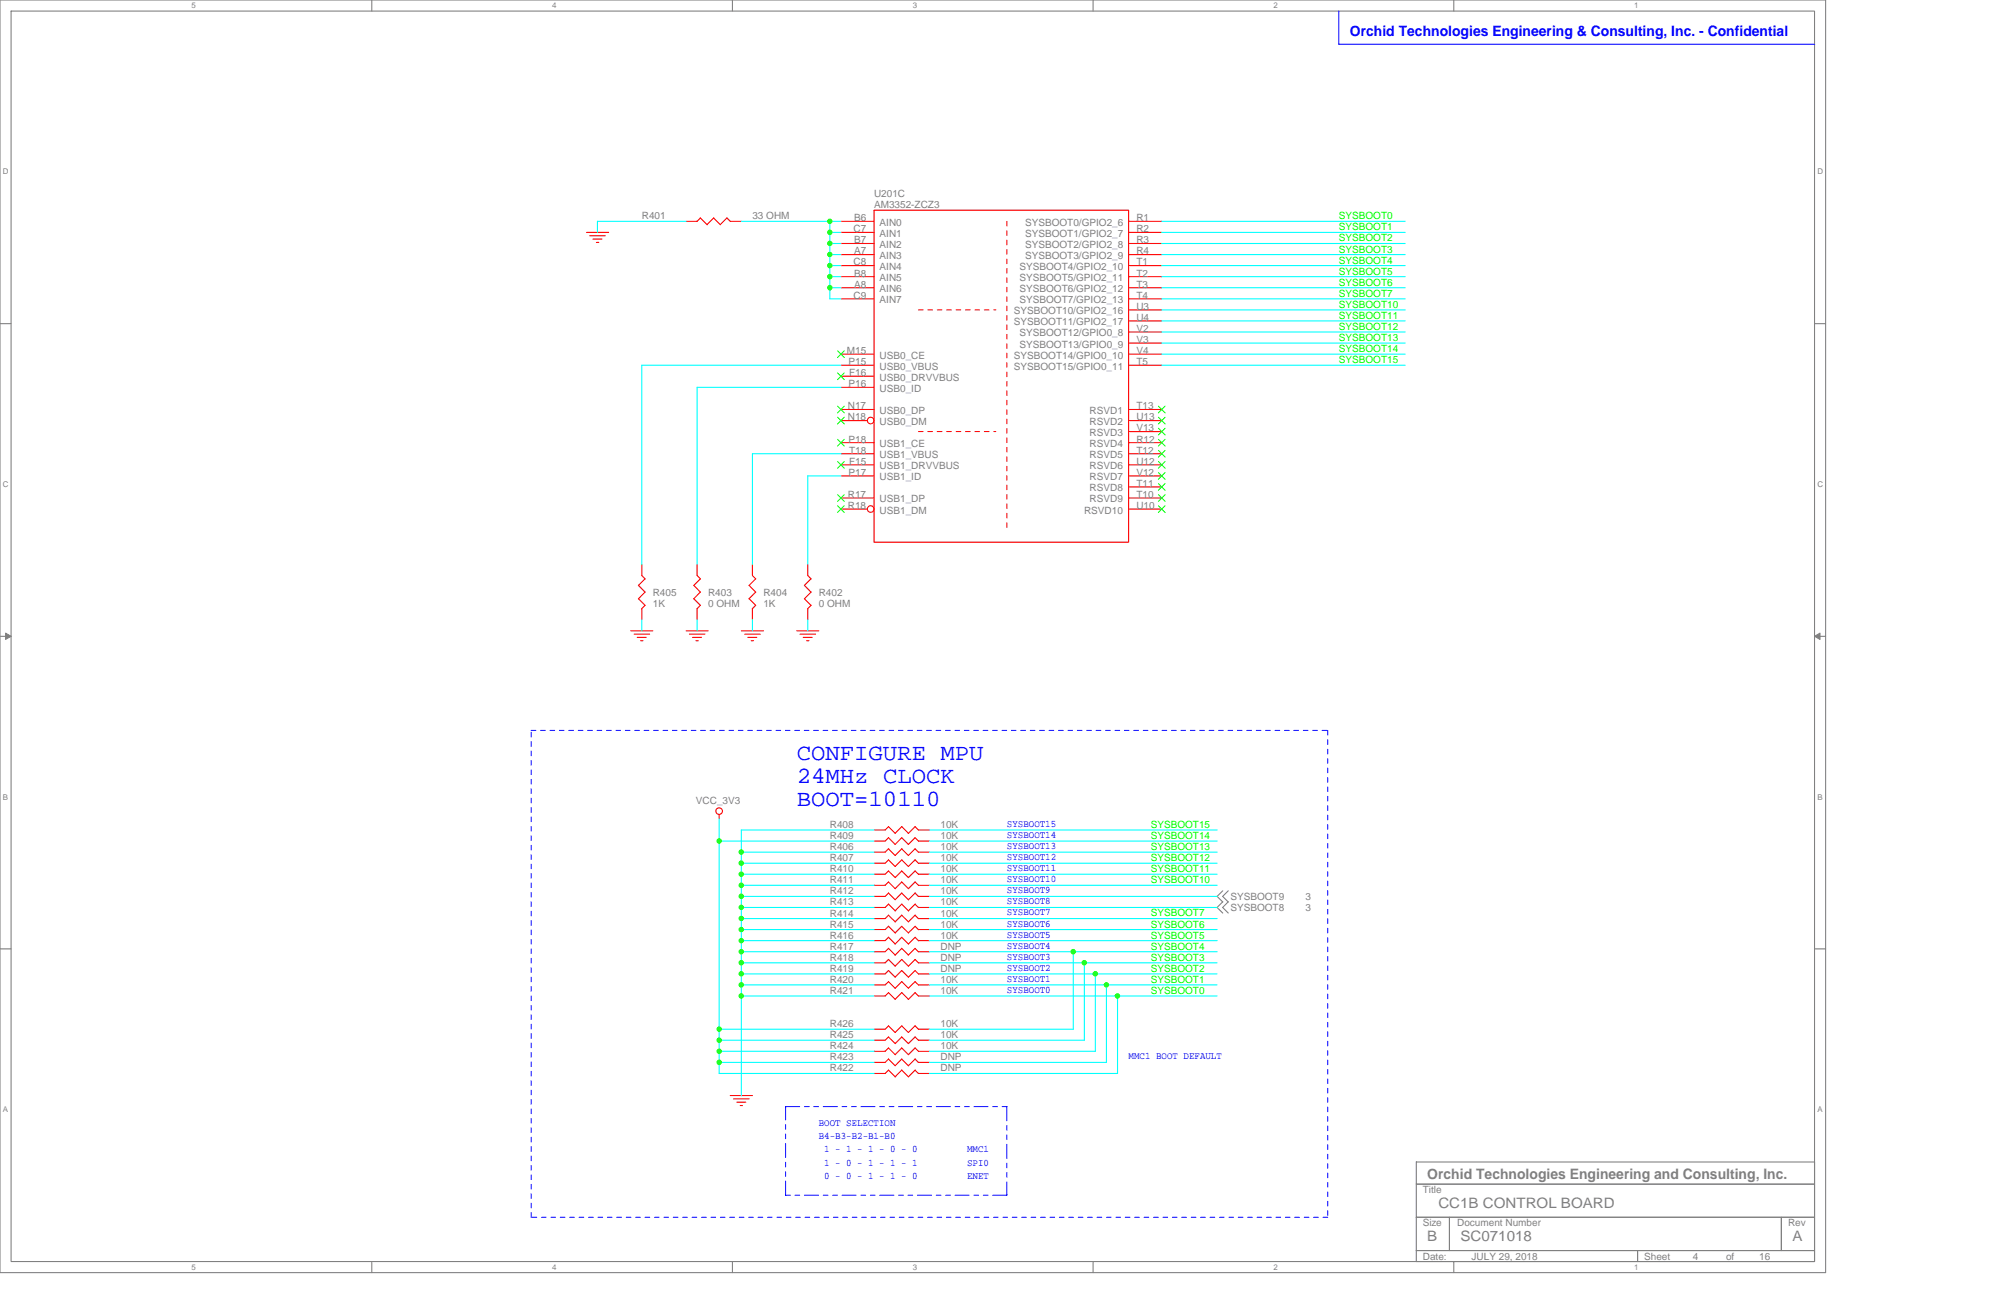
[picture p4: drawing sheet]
<svg xmlns="http://www.w3.org/2000/svg" width="432mm" height="279mm" viewBox="0 0 432 279" stroke-linecap="round" stroke-linejoin="round" font-family="sans-serif">
<path d="M0 0h394v274.6h-394zM2.4 2.4h389.2v269.8h-389.2z" fill="none" stroke="#808080" stroke-width=".23"/>
<g fill="#fff">
<path d="M41.3 .3h.9v1.8h-.9z"/>
<path d="M41.3 272.4h.9v1.9h-.9z"/>
</g>
<path d="M80.2 0v2.4M80.2 272.2v2.4" fill="none" stroke="#808080" stroke-width=".23"/>
<g fill="#fff">
<path d="M119.1 .3h1v1.8h-1z"/>
<path d="M119.1 272.4h1v1.9h-1z"/>
</g>
<path d="M158.1 0v2.4M158.1 272.2v2.4" fill="none" stroke="#808080" stroke-width=".23"/>
<g fill="#fff">
<path d="M197 .3h.9v1.8h-.9z"/>
<path d="M197 272.4h.9v1.9h-.9z"/>
</g>
<path d="M235.9 0v2.4M235.9 272.2v2.4" fill="none" stroke="#808080" stroke-width=".23"/>
<g fill="#fff">
<path d="M274.8 .3h.9v1.8h-.9z"/>
<path d="M274.8 272.4h.9v1.9h-.9z"/>
</g>
<path d="M313.7 0v2.4M313.7 272.2v2.4" fill="none" stroke="#808080" stroke-width=".23"/>
<g fill="#fff">
<path d="M352.6 .3h.9v1.8h-.9z"/>
<path d="M352.6 272.4h.9v1.9h-.9z"/>
<path d="M.6 36.1h1.2v1.9h-1.2z"/>
<path d="M392.2 36.1h1.2v1.9h-1.2z"/>
<path d="M.6 103.5h1.2v1.9h-1.2z"/>
<path d="M392.2 103.5h1.2v1.9h-1.2z"/>
</g>
<path d="M0 69.8h2.4M391.6 69.8h2.4" fill="none" stroke="#808080" stroke-width=".23"/>
<g fill="#fff">
<path d="M.6 171h1.1v1.9h-1.1z"/>
<path d="M392.2 171h1.1v1.9h-1.1z"/>
</g>
<path d="M0 137.3h2.4M391.6 137.3h2.4" fill="none" stroke="#808080" stroke-width=".23"/>
<g fill="#808080" stroke="#808080" stroke-width=".22">
<path d="M1.2 136.6l1.2 .7-1.2 .7z"/>
<path d="M391.6 137.3l1.1-.7v1.4z"/>
</g>
<g fill="#fff">
<path d="M.6 238.4h1.1v1.9h-1.1z"/>
<path d="M392.2 238.4h1.1v1.9h-1.1z"/>
</g>
<path d="M263.9 192.2l-1.3 1.2 1.3 1.2-1.3 1.2 1.3 1.2M265 192.2l-1.2 1.2 1.2 1.2-1.2 1.2 1.2 1.2M0 204.7h2.4M391.6 204.7h2.4M305.6 250.7h86v4.8h-86zM305.6 255.5h86v7.1h-86zM305.6 262.6h7.2v7.2h-7.2zM305.6 269.8h47.8v2.4h-47.8zM312.8 262.6h71.6v7.2h-71.6zM353.4 269.8h38.2v2.4h-38.2zM384.4 262.6h7.2v7.2h-7.2z" fill="none" stroke="#808080" stroke-width=".23"/>
<path d="M288.9 2.4v7.2l102.7-.1" fill="none" stroke="#00f" stroke-width=".23"/>
<path d="M114.6 157.6h171.9M286.5 157.6v105M114.6 262.6v-105M286.5 262.6h-171.9" fill="none" stroke="#00f" stroke-width=".22" stroke-dasharray="1 1 1 1 1 1 1 1"/>
<path d="M169.5 238.8h47.8M217.3 238.8v19.1M169.5 257.9v-19.1M217.3 257.9h-47.8" fill="none" stroke="#00f" stroke-width=".22" stroke-dasharray="3 1 1 1 1 1"/>
<g fill="none" stroke="#f00" stroke-width=".23">
<path d="M126.6 50.1h4.7M127.3 50.9h3.3M128 51.6h1.9M128.7 52.3h.5M151.1 47l1.5 1.5M151.2 47l-.8 .8h-2.4M154 47l1.4 1.5M154 47l-1.4 1.5M156.9 47l.7 .8M156.9 47l-1.5 1.5M157.6 47.8h2.4M181.5 50.1h7.1"/>
<path d="M181.5 47.8h7.1M181.5 52.5h7.1M181.5 54.9h7.1M181.5 57.3h7.1M181.5 59.7h7.1M188.6 45.4h54.9v71.6h-54.9zM243.5 50.1h7.2M243.5 47.8h7.2M243.5 52.5h7.2M243.5 54.9h7.2M243.5 57.3h7.2M243.5 59.7h7.2"/>
<path d="M181.5 62.1h7.1M181.5 64.5h7.1M181.5 76.4h7.1M181.5 78.8h7.1M243.5 62.1h7.2M243.5 64.5h7.2M243.5 76.4h7.2M243.5 78.8h7.2M243.5 66.9h7.2M243.5 69.2h7.2M243.5 71.6h7.2M243.5 74h7.2"/>
<path d="M181.5 90.7h5.7M181.5 81.2h7.1M181.5 83.6h7.1M181.5 88.3h7.1M181.5 95.5h7.1M181.5 97.9h7.1M243.5 90.7h7.2M243.5 88.3h7.2M243.5 95.5h7.2M243.5 97.9h7.2M243.5 93.1h7.2M181.5 100.3h7.1"/>
<path d="M181.5 102.7h7.1M181.5 107.4h7.1M181.5 109.8h5.7M243.5 100.3h7.2M243.5 102.7h7.2M243.5 107.4h7.2M243.5 109.8h7.2M243.5 105.1h7.2M136.1 136.1h4.8M136.8 136.8h3.4M137.5 137.5h1.9M137.8 126.3l1.4 1.5"/>
<path d="M137.8 129.2l1.4 1.4M138.2 138.2h.5M138.5 121.8v2.4l.7 .7M138.5 131.3v2.4M139.2 124.9l-1.4 1.4M139.2 127.7l-1.4 1.5M139.2 130.6l-.7 .7M148 136.1h4.8M148.8 136.8h3.3M149.4 137.5h2M149.7 126.3l1.5 1.5M150.2 138.2h.5"/>
<path d="M150.4 121.8v2.4l.8 .7M150.4 131.3v2.4M151.1 124.9l-1.4 1.4M151.1 127.7l-1.4 1.5 1.5 1.4M151.1 130.6l-.7 .7M160 136.1h4.8M160.7 136.8h3.4M161.4 137.5h1.9M161.6 126.3l1.5 1.5-1.5 1.4 1.5 1.4-.8 .7M162.1 138.2h.5M162.4 121.8v2.4l.7 .7-1.5 1.4M162.4 131.3v2.4"/>
<path d="M171.9 136.1h4.8M172.6 136.8h3.4M173.3 137.5h2M173.6 126.3l1.4 1.5-1.4 1.4M173.6 129.2l1.4 1.4-.7 .7M174.1 138.2h.5M174.3 121.8v2.4l.7 .7-1.4 1.4M174.3 131.3v2.4M155.2 175.7v1M197.5 178.4l.7 .7M197.5 178.3l-1.5 1.5-1.4-1.5-1.4 1.5-1.5-1.5-.7 .8h-2.4M198.2 179.1h2.4"/>
<path d="M188.6 186.2h2.4l.7-.7 1.5 1.5M191.7 192.7l1.5 1.4M191.7 183.1l1.5 1.5M191.7 192.7l-.7 .7h-2.4M191.7 183.1l-.7 .8h-2.4M191.7 199.8l-.7 .8h-2.4M193.2 186.9l1.4-1.4 1.4 1.5M194.6 192.7l1.4 1.4M194.6 183.1l1.4 1.5M194.6 192.7l-1.4 1.4M194.6 183.1l-1.4 1.5M194.6 199.8l-1.4 1.5-1.5-1.4"/>
<path d="M197.5 192.7l.7 .7h2.4M197.5 195.1l.7 .7M197.5 197.5l.7 .7h2.4M197.5 183.1l.7 .8h2.4M197.5 199.9l.7 .7h2.4M197.5 185.5l.7 .8M197.5 180.7l.7 .8h2.4M197.5 187.9l.7 .7M197.5 190.3l.7 .7h2.4M197.5 192.7l-1.5 1.4M197.5 195.1l-1.5 1.4-1.4-1.4-1.4 1.4-1.5-1.4-.7 .7h-2.4M197.5 197.4l-1.5 1.5-1.4-1.5-1.4 1.5-1.5-1.5-.7 .8h-2.4"/>
<path d="M197.5 183.1l-1.5 1.5M197.5 199.8l-1.5 1.5-1.4-1.4M197.5 185.5l-1.5 1.4M197.5 180.7l-1.5 1.5-1.4-1.5-1.4 1.5-1.5-1.5-.7 .8h-2.4M197.5 187.9l-1.5 1.5-1.4-1.5-1.4 1.5-1.5-1.5-.7 .7h-2.4M197.5 190.3l-1.5 1.4-1.4-1.4-1.4 1.4-1.5-1.4-.7 .7h-2.4M198.2 195.8h2.4M198.2 186.2h2.4M198.2 188.6h2.4M191.7 202.2l1.5 1.5M191.7 211.8l1.5 1.4M191.7 202.2l-.7 .7h-2.4"/>
<path d="M191.7 204.6l-.7 .7h-2.4M191.7 209.4l-.7 .7h-2.4M191.7 211.8l-.7 .7h-2.4M191.7 214.1l-.7 .8h-2.4M194.6 202.2l1.4 1.5M194.6 211.8l1.4 1.4M194.6 202.2l-1.4 1.5M194.6 204.6l-1.4 1.5-1.5-1.5M194.6 209.4l-1.4 1.4-1.5-1.4M194.6 211.8l-1.4 1.4M194.6 214.1l-1.4 1.5-1.5-1.4M197.5 202.2l.7 .8 2.4-.1"/>
<path d="M197.5 204.6l.7 .8M197.5 207l.7 .8 2.4-.1M197.5 209.4l.7 .7h2.4M197.5 211.8l.7 .7h2.4M197.5 214.2l.7 .7M197.5 202.2l-1.5 1.5M197.5 204.6l-1.5 1.5-1.4-1.5M197.5 207l-1.5 1.5-1.4-1.5-1.4 1.5-1.5-1.5-.7 .7h-2.4M197.5 209.4l-1.5 1.4-1.4-1.4M197.5 211.8l-1.5 1.4M197.5 214.1l-1.5 1.5-1.4-1.4M198.2 205.3h2.4"/>
<path d="M198.2 214.9h2.4M157.6 236.4h4.8M158.3 237.1h3.4M159 237.8h1.9M159.7 238.5h.5M188.6 229.2h2.4l.7-.7 1.5 1.5M188.6 224.4h2.4l.7-.7 1.5 1.5M191.7 230.9l1.5 1.4M191.7 221.3l1.5 1.5M191.7 230.9l-.7 .7h-2.4M191.7 221.3l-.7 .8h-2.4M193.2 229.9l1.4-1.4 1.4 1.5"/>
<path d="M193.2 225.1l1.4-1.4 1.4 1.5M194.6 230.9l1.4 1.4M194.6 221.3l1.4 1.5M194.6 230.9l-1.4 1.4M194.6 221.3l-1.4 1.5M197.5 230.9l.7 .7M197.5 228.5l.7 .7h2.4M197.5 226.1l.7 .7M197.5 223.7l.7 .8M197.5 221.3l.7 .8M197.5 230.9l-1.5 1.4M197.5 228.5l-1.5 1.4"/>
<path d="M197.5 226.1l-1.5 1.5-1.4-1.5-1.4 1.5-1.5-1.5-.7 .7h-2.4M197.5 223.7l-1.5 1.4M197.5 221.3l-1.5 1.5M198.2 231.6h2.4M198.2 226.8h2.4M198.2 224.4h2.4M198.2 222.1h2.4"/>
<circle cx="187.9" cy="90.7" r=".71"/>
<circle cx="187.9" cy="109.8" r=".71"/>
<circle cx="155.2" cy="175" r=".71"/>
</g>
<path d="M217.3 47.8v66.8M198.2 66.9h16.7M198.2 93.1h16.7" fill="none" stroke="#f00" stroke-width=".22" stroke-dasharray="1 1 1 1 1 1 1 1"/>
<g fill="none" stroke="#0f0" stroke-width=".22">
<path d="M180.7 75.7l1.5 1.5M182.2 75.7l-1.5 1.5M180.7 90l1.5 1.5M180.7 80.5l1.5 1.4M180.7 87.6l1.5 1.5M180.7 94.8l1.5 1.4M180.7 99.6l1.5 1.4M182.2 90l-1.5 1.5M182.2 80.5l-1.5 1.4M182.2 87.6l-1.5 1.5M182.2 94.8l-1.5 1.4M182.2 99.6l-1.5 1.4"/>
<path d="M250 90l1.4 1.5M250 92.4l1.4 1.5M250 94.8l1.4 1.4M250 97.2l1.4 1.4M250 99.6l1.4 1.4M250 87.6l1.4 1.5M251.4 90l-1.4 1.5M251.4 92.4l-1.4 1.5M251.4 94.8l-1.4 1.4M251.4 97.2l-1.4 1.4M251.4 99.6l-1.4 1.4M251.4 87.6l-1.4 1.5"/>
<path d="M180.7 106.7l1.5 1.5M180.7 109.1l1.5 1.5M182.2 106.7l-1.5 1.5M182.2 109.1l-1.5 1.5M250 104.3l1.4 1.5M250 106.7l1.4 1.5M250 109.1l1.4 1.5M250 102l1.4 1.4M251.4 104.3l-1.4 1.5M251.4 106.7l-1.4 1.5M251.4 109.1l-1.4 1.5M251.4 102l-1.4 1.4"/>
</g>
<g fill="none" stroke="#0ff" stroke-width=".23">
<path d="M148.1 47.8h-19.2v2.3M160 47.8h21.5M179 59.7h2.5M179 50.1h2.5M179 52.5h2.5M179 54.9h2.5M179 57.3h2.5M179.1 47.7v16.8h2.4M250.7 47.8h52.5M250.7 59.7h52.5M250.7 50.1h52.5M250.7 52.5h52.5"/>
<path d="M250.7 54.9h52.5M250.7 57.3h52.5M179 62.1h2.5M181.5 78.8h-43v43M250.7 64.5h52.5M250.7 62.1h52.5M250.7 78.8h52.5M250.7 66.9h52.5M250.7 69.2h52.5M250.7 71.6h52.5M250.7 74h52.5M250.7 76.4h52.5"/>
<path d="M162.4 97.9v23.9M162.4 97.9h19.1M181.5 83.6l-31.1-.1v38.3M181.5 102.7h-7.2v19.1M138.5 133.7v2.4M150.4 133.7v2.4M162.4 133.7v2.4M174.3 133.7v2.4M155.2 176.7v54.9M188.6 179.1h-28.6v57.3M200.6 179.1h62.1M155.2 181.5h33.4"/>
<path d="M160 183.9h28.6M160 186.2h28.6M160 188.6h28.6M160 191h28.6M160 193.4h28.6M160 195.8h28.6M160 198.2h28.6M200.6 183.9h62.1M200.6 186.2h62.1M200.6 181.5h62.1M200.6 188.6h62.1M200.6 191h62.1"/>
<path d="M200.6 193.4h62.1M200.6 195.8h62.1M200.6 198.2h62.1M160 202.9h28.6M160 200.6h28.6M160 205.3h28.6M160 207.7h28.6M160 210.1h28.6M160 212.5h28.6M160 214.9h28.6M200.5 207.7h62.1M200.5 212.5h62.1"/>
<path d="M200.5 210.1h62.1M200.5 214.9h62.1M200.6 202.9h62.1M200.6 200.6h62.1M200.6 205.3h62.1M231.6 205.3v16.8M234 207.7v16.7M236.4 210.1v16.7M238.8 212.5v16.7h-38.2M241.2 214.9v16.7h-40.6M155.2 231.6h33.4M155.2 222.1h33.4"/>
<path d="M155.2 224.4h33.4M155.2 226.8h33.4M155.2 229.2h33.4M200.6 222.1h31M200.6 224.4h33.4M200.6 226.8h35.8"/>
</g>
<g fill="#0f0" stroke="#0f0" stroke-width=".23">
<circle cx="179.1" cy="59.7" r=".47"/>
<circle cx="179.1" cy="57.3" r=".47"/>
<circle cx="179.1" cy="47.7" r=".47"/>
<circle cx="179.1" cy="50.1" r=".47"/>
<circle cx="179.1" cy="52.5" r=".47"/>
<circle cx="179.1" cy="54.9" r=".47"/>
<circle cx="179.1" cy="62.1" r=".47"/>
<circle cx="160" cy="186.2" r=".47"/>
<circle cx="155.2" cy="181.4" r=".47"/>
<circle cx="160" cy="183.8" r=".47"/>
<circle cx="160" cy="188.6" r=".47"/>
<circle cx="160" cy="191" r=".47"/>
<circle cx="159.9" cy="193.4" r=".47"/>
<circle cx="160" cy="195.8" r=".47"/>
<circle cx="160" cy="198.2" r=".47"/>
<circle cx="160" cy="200.6" r=".47"/>
<circle cx="160" cy="202.9" r=".47"/>
<circle cx="236.4" cy="210.1" r=".47"/>
<circle cx="238.8" cy="212.5" r=".47"/>
<circle cx="241.1" cy="214.9" r=".47"/>
<circle cx="160" cy="210.1" r=".47"/>
<circle cx="159.9" cy="205.3" r=".47"/>
<circle cx="160" cy="207.7" r=".47"/>
<circle cx="160" cy="212.5" r=".47"/>
<circle cx="160" cy="214.9" r=".47"/>
<circle cx="155.2" cy="224.4" r=".47"/>
<circle cx="155.2" cy="222" r=".47"/>
<circle cx="155.2" cy="226.8" r=".47"/>
<circle cx="155.2" cy="229.2" r=".47"/>
<circle cx="231.6" cy="205.3" r=".47"/>
<circle cx="234" cy="207.7" r=".47"/>
</g>
<g font-size="5" fill="#00f">
<text x="171.9" y="164">CONFIGURE MPU</text>
<text x="171.9" y="168.9">24MHz CLOCK</text>
<text x="171.9" y="173.9">BOOT=10110</text>
</g>
<text font-size="3.1" fill="#00f" x="291.3" y="7.7">Orchid Technologies Engineering &amp; Consulting, Inc. - Confidential</text>
<g font-size="3.1" fill="#808080">
<text x="308" y="254.3">Orchid Technologies Engineering and Consulting, Inc.</text>
<text x="310.4" y="260.7">CC1B CONTROL BOARD</text>
<text x="308" y="267.8">B</text>
<text x="315.2" y="267.8">SC071018</text>
<text x="386.8" y="267.8">A</text>
</g>
<g font-size="2.2" fill="#808080">
<text x="138.5" y="47.3">R401</text>
<text x="162.4" y="47.3">33 OHM</text>
<text x="184.3" y="47.7">B6</text>
<text x="188.6" y="42.5">U201C</text>
<text x="188.6" y="44.9">AM3352-ZCZ3</text>
<text x="245.2" y="47.7">R1</text>
<text x="184.2" y="50.1">C7</text>
<text x="184.3" y="52.5">B7</text>
<text x="189.8" y="48.7">AIN0</text>
<text x="189.8" y="51.1">AIN1</text>
<text x="189.8" y="53.5">AIN2</text>
<text x="221.2" y="48.7">SYSBOOT0/GPIO2_6</text>
<text x="221.2" y="51.1">SYSBOOT1/GPIO2_7</text>
<text x="221.2" y="53.5">SYSBOOT2/GPIO2_8</text>
<text x="245.2" y="50.1">R2</text>
<text x="245.2" y="52.5">R3</text>
<text x="184.2" y="57.3">C8</text>
<text x="184.3" y="54.9">A7</text>
<text x="184.3" y="59.7">B8</text>
<text x="189.8" y="55.9">AIN3</text>
<text x="189.8" y="58.3">AIN4</text>
<text x="220" y="58.3">SYSBOOT4/GPIO2_10</text>
<text x="221.2" y="55.9">SYSBOOT3/GPIO2_9</text>
<text x="245.2" y="54.9">R4</text>
<text x="245.2" y="57.3">T1</text>
<text x="245.2" y="59.7">T2</text>
<text x="184.2" y="64.5">C9</text>
<text x="184.3" y="62.1">A8</text>
<text x="189.8" y="60.7">AIN5</text>
<text x="189.8" y="63.1">AIN6</text>
<text x="189.8" y="65.4">AIN7</text>
<text x="220" y="60.7">SYSBOOT5/GPIO2_11</text>
<text x="220" y="63.1">SYSBOOT6/GPIO2_12</text>
<text x="220" y="65.4">SYSBOOT7/GPIO2_13</text>
<text x="245.2" y="62.1">T3</text>
<text x="245.2" y="64.5">T4</text>
<text x="218.8" y="67.8">SYSBOOT10/GPIO2_16</text>
<text x="218.8" y="70.2">SYSBOOT11/GPIO2_17</text>
<text x="245.2" y="66.8">U3</text>
<text x="245.2" y="69.2">U4</text>
<text x="245.2" y="71.6">V2</text>
<text x="182.7" y="76.4">M15</text>
<text x="189.8" y="77.4">USB0_CE</text>
<text x="218.8" y="77.4">SYSBOOT14/GPIO0_10</text>
<text x="220" y="72.6">SYSBOOT12/GPIO0_8</text>
<text x="220" y="75">SYSBOOT13/GPIO0_9</text>
<text x="245.2" y="74">V3</text>
<text x="245.2" y="76.4">V4</text>
<text x="183.1" y="78.8">P15</text>
<text x="183.1" y="83.5">P16</text>
<text x="183.2" y="81.2">F16</text>
<text x="189.8" y="79.8">USB0_VBUS</text>
<text x="189.8" y="82.1">USB0_DRVVBUS</text>
<text x="218.8" y="79.8">SYSBOOT15/GPIO0_11</text>
<text x="245.2" y="78.8">T5</text>
<text x="183" y="88.3">N17</text>
<text x="189.8" y="84.5">USB0_ID</text>
<text x="189.8" y="89.3">USB0_DP</text>
<text x="235.1" y="89.3">RSVD1</text>
<text x="245.2" y="88.3">T13</text>
<text x="183" y="90.7">N18</text>
<text x="183.1" y="95.5">P18</text>
<text x="189.8" y="91.7">USB0_DM</text>
<text x="235.1" y="91.7">RSVD2</text>
<text x="235.1" y="94.1">RSVD3</text>
<text x="245.2" y="90.7">U13</text>
<text x="245.2" y="93.1">V13</text>
<text x="245.2" y="95.5">R12</text>
<text x="183.2" y="97.9">T18</text>
<text x="183.2" y="100.3">F15</text>
<text x="189.8" y="96.5">USB1_CE</text>
<text x="189.8" y="98.9">USB1_VBUS</text>
<text x="189.8" y="101.3">USB1_DRVVBUS</text>
<text x="235.1" y="96.5">RSVD4</text>
<text x="235.1" y="98.9">RSVD5</text>
<text x="235.1" y="101.3">RSVD6</text>
<text x="245.2" y="97.9">T12</text>
<text x="245.2" y="100.3">U12</text>
<text x="183" y="107.4">R17</text>
<text x="183.1" y="102.7">P17</text>
<text x="189.8" y="103.7">USB1_ID</text>
<text x="235.1" y="106">RSVD8</text>
<text x="235.1" y="103.7">RSVD7</text>
<text x="245.2" y="105">T11</text>
<text x="245.2" y="107.4">T10</text>
<text x="245.2" y="102.7">V12</text>
<text x="183" y="109.8">R18</text>
<text x="189.8" y="108.4">USB1_DP</text>
<text x="189.8" y="110.8">USB1_DM</text>
<text x="233.9" y="110.8">RSVD10</text>
<text x="235.1" y="108.4">RSVD9</text>
<text x="245.2" y="109.8">U10</text>
<text x="140.9" y="128.5">R405</text>
<text x="140.9" y="130.9">1K</text>
<text x="152.8" y="128.5">R403</text>
<text x="152.8" y="130.9">0 OHM</text>
<text x="164.7" y="128.5">R404</text>
<text x="164.7" y="130.9">1K</text>
<text x="176.7" y="128.5">R402</text>
<text x="176.7" y="130.9">0 OHM</text>
<text x="150.2" y="173.4">VCC_3V3</text>
<text x="179.1" y="178.6">R408</text>
<text x="202.9" y="178.6">10K</text>
<text x="179.1" y="183.4">R406</text>
<text x="179.1" y="185.8">R407</text>
<text x="179.1" y="181">R409</text>
<text x="202.9" y="183.4">10K</text>
<text x="202.9" y="185.8">10K</text>
<text x="202.9" y="181">10K</text>
<text x="179.1" y="188.2">R410</text>
<text x="179.1" y="190.6">R411</text>
<text x="202.9" y="188.2">10K</text>
<text x="202.9" y="190.6">10K</text>
<text x="179.1" y="193">R412</text>
<text x="179.1" y="195.3">R413</text>
<text x="179.1" y="197.7">R414</text>
<text x="202.9" y="193">10K</text>
<text x="202.9" y="195.3">10K</text>
<text x="202.9" y="197.7">10K</text>
<text x="265.5" y="194.2">SYSBOOT9</text>
<text x="265.5" y="196.5">SYSBOOT8</text>
<text x="281.8" y="194.2">3</text>
<text x="281.8" y="196.5">3</text>
<text x="179.1" y="200.1">R415</text>
<text x="179.1" y="202.5">R416</text>
<text x="202.9" y="200.1">10K</text>
<text x="202.9" y="202.5">10K</text>
<text x="179.1" y="204.9">R417</text>
<text x="179.1" y="207.3">R418</text>
<text x="179.1" y="209.7">R419</text>
<text x="202.9" y="204.9">DNP</text>
<text x="202.9" y="207.3">DNP</text>
<text x="202.9" y="209.7">DNP</text>
<text x="179.1" y="212.1">R420</text>
<text x="179.1" y="214.4">R421</text>
<text x="202.9" y="212.1">10K</text>
<text x="202.9" y="214.4">10K</text>
<text x="179.1" y="221.6">R426</text>
<text x="202.9" y="221.6">10K</text>
<text x="179.1" y="226.4">R424</text>
<text x="179.1" y="224">R425</text>
<text x="202.9" y="226.4">10K</text>
<text x="202.9" y="224">10K</text>
<text x="179.1" y="231.2">R422</text>
<text x="179.1" y="228.8">R423</text>
<text x="202.9" y="231.2">DNP</text>
<text x="202.9" y="228.8">DNP</text>
<text x="307" y="257.4">Title</text>
<text x="307" y="264.6">Size</text>
<text x="314.5" y="264.6">Document Number</text>
<text x="385.8" y="264.6">Rev</text>
<text x="307" y="271.8">Date:</text>
<text x="317.6" y="271.8">JULY 29, 2018</text>
<text x="354.8" y="271.8">Sheet</text>
<text x="365.3" y="271.8">4</text>
<text x="372.5" y="271.8">of</text>
<text x="379.6" y="271.8">16</text>
</g>
<g font-size="2.2" fill="#0f0">
<text x="288.9" y="47.3">SYSBOOT0</text>
<text x="288.9" y="49.7">SYSBOOT1</text>
<text x="288.9" y="52.1">SYSBOOT2</text>
<text x="288.9" y="54.5">SYSBOOT3</text>
<text x="288.9" y="56.9">SYSBOOT4</text>
<text x="288.9" y="59.2">SYSBOOT5</text>
<text x="288.9" y="61.6">SYSBOOT6</text>
<text x="288.9" y="64">SYSBOOT7</text>
<text x="288.9" y="66.4">SYSBOOT10</text>
<text x="288.9" y="68.8">SYSBOOT11</text>
<text x="288.9" y="71.2">SYSBOOT12</text>
<text x="288.9" y="73.6">SYSBOOT13</text>
<text x="288.9" y="76">SYSBOOT14</text>
<text x="288.9" y="78.4">SYSBOOT15</text>
<text x="248.3" y="178.6">SYSBOOT15</text>
<text x="248.3" y="181">SYSBOOT14</text>
<text x="248.3" y="183.4">SYSBOOT13</text>
<text x="248.3" y="185.8">SYSBOOT12</text>
<text x="248.3" y="188.2">SYSBOOT11</text>
<text x="248.3" y="190.6">SYSBOOT10</text>
<text x="248.3" y="197.7">SYSBOOT7</text>
<text x="248.3" y="200.1">SYSBOOT6</text>
<text x="248.3" y="202.5">SYSBOOT5</text>
<text x="248.3" y="204.9">SYSBOOT4</text>
<text x="248.3" y="207.3">SYSBOOT3</text>
<text x="248.3" y="209.7">SYSBOOT2</text>
<text x="248.3" y="212.1">SYSBOOT1</text>
<text x="248.3" y="214.4">SYSBOOT0</text>
</g>
<g font-size="2.2" fill="#00f">
<text x="217.3" y="178.4">SYSBOOT15</text>
<text x="217.3" y="185.6">SYSBOOT12</text>
<text x="217.3" y="183.2">SYSBOOT13</text>
<text x="217.3" y="180.8">SYSBOOT14</text>
<text x="217.3" y="188">SYSBOOT11</text>
<text x="217.3" y="190.3">SYSBOOT10</text>
<text x="217.3" y="192.7">SYSBOOT9</text>
<text x="217.3" y="195.1">SYSBOOT8</text>
<text x="217.3" y="197.5">SYSBOOT7</text>
<text x="217.3" y="199.9">SYSBOOT6</text>
<text x="217.3" y="202.3">SYSBOOT5</text>
<text x="217.3" y="204.7">SYSBOOT4</text>
<text x="217.3" y="207.1">SYSBOOT3</text>
<text x="217.3" y="209.4">SYSBOOT2</text>
<text x="217.3" y="211.8">SYSBOOT1</text>
<text x="217.3" y="214.2">SYSBOOT0</text>
<text x="243.5" y="228.5">MMC1 BOOT DEFAULT</text>
<text x="176.7" y="242.9">BOOT SELECTION</text>
<text x="176.7" y="245.7">B4-B3-B2-B1-B0</text>
<text x="177.9" y="248.6">1 - 1 - 1 - 0 - 0</text>
<text x="177.9" y="251.5">1 - 0 - 1 - 1 - 1</text>
<text x="208.7" y="248.6">MMC1</text>
<text x="208.7" y="251.5">SPI0</text>
<text x="177.9" y="254.4">0 - 0 - 1 - 1 - 0</text>
<text x="208.7" y="254.4">ENET</text>
</g>
<g font-size="1.7" fill="#808080">
<text x="41.3" y="1.8">5</text>
<text x="119.1" y="1.8">4</text>
<text x="197" y="1.8">3</text>
<text x="274.8" y="1.8">2</text>
<text x="352.6" y="1.8">1</text>
<text x=".6" y="37.6">D</text>
<text x="392.2" y="37.6">D</text>
<text x=".6" y="105.1">C</text>
<text x="392.2" y="105.1">C</text>
<text x=".6" y="172.5">B</text>
<text x="392.2" y="172.5">B</text>
<text x=".6" y="240">A</text>
<text x="392.2" y="240">A</text>
<text x="41.3" y="274">5</text>
<text x="119.1" y="274">4</text>
<text x="197" y="274">3</text>
<text x="274.8" y="274">2</text>
<text x="352.6" y="274">1</text>
</g>
</svg>
